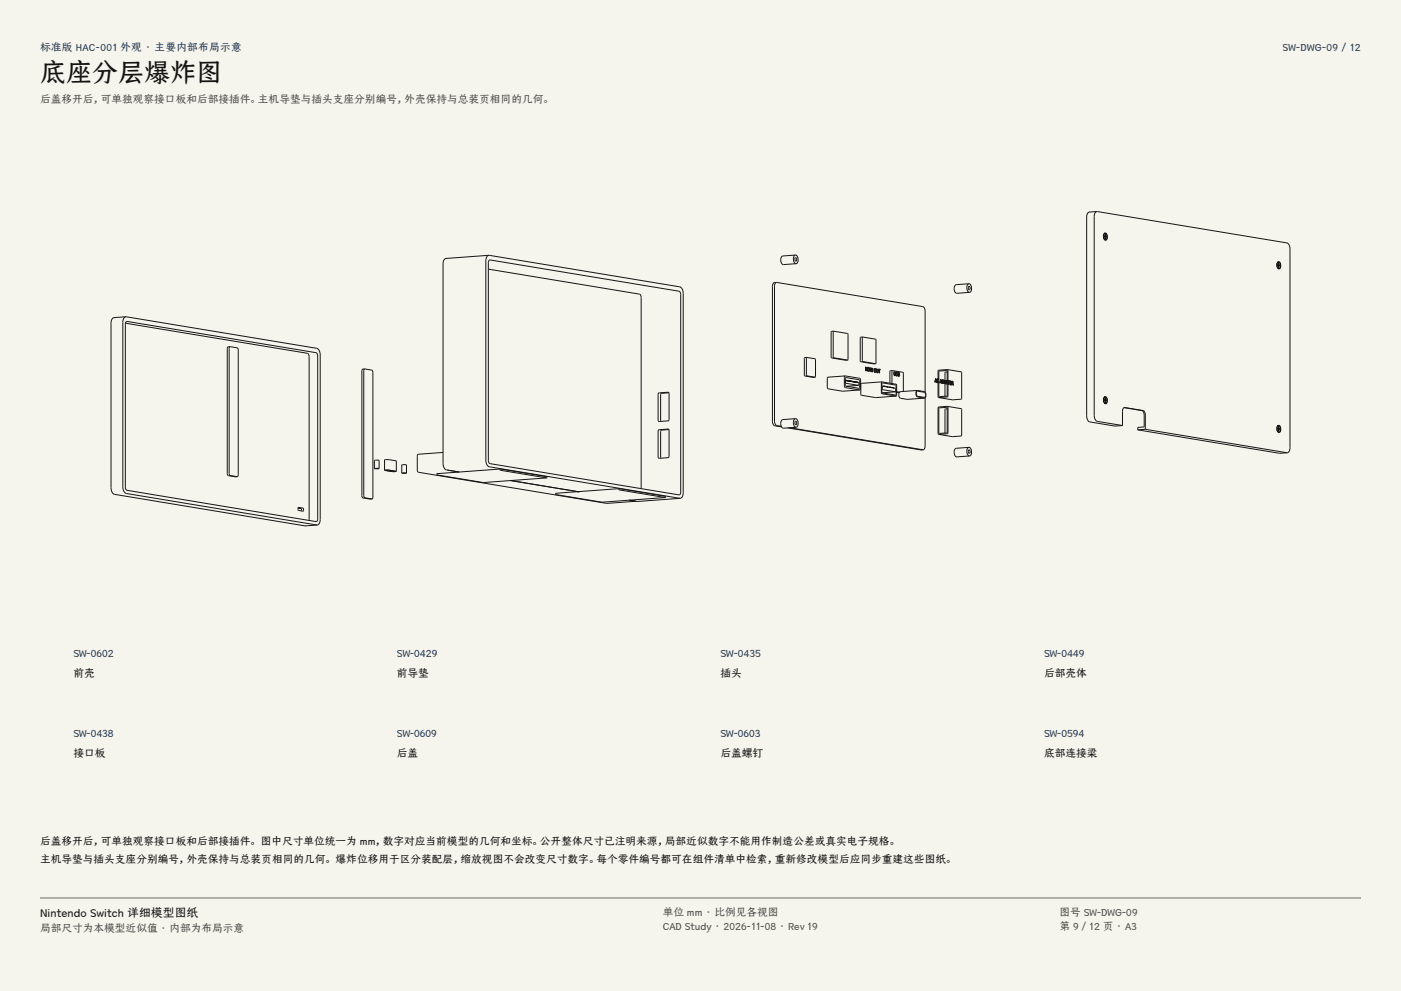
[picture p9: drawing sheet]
<svg xmlns="http://www.w3.org/2000/svg" width="420mm" height="297mm" viewBox="0 0 420 297" stroke-linecap="round" stroke-linejoin="round" font-family="sans-serif">
<g fill="#f5f4ed">
<path d="M0 0h420v297h-420z"/>
<path d="M12 12h396v275h-396z"/>
</g>
<g fill="none" stroke="#141413" stroke-width=".3">
<path d="M133.7 77.5a1.4 1.4 0 0 0-.9 1.6l.1 60.3a1.61 1.61 0 0 0 .9 1.4l3.9 .7M133.7 77.5h.1M146.5 76.5l57.3 9.5a1.83 1.83 0 0 1 1 2v60.2a1.21 1.21 0 0 1-.9 1.1M146.5 76.5a1.4 1.4 0 0 0-.9 1.7l.1 60.3a1.61 1.61 0 0 0 1 1.4l57.2 9.4M146.5 76.5l-12.8 1M146.7 78l57.1 9.4 .3 .9v59.2l-.3 .7-57.1-9.4-.3-.9v-59.2zM238.4 77.3h.3l.1 .3-.2 .7-.3-.3zM238.5 76.4l-3.8 .3a1.53 1.53 0 0 0 .2 2.6l3.8-.3M238.5 76.4a1.53 1.53 0 0 0 .2 2.6M238.5 76.4a1.52 1.52 0 0 1 .2 2.6M326.6 63.6l-.7 .6-.1 .9v60.1l.3 .8 .6 .4 7.5 1.3 2.3-.2M326.6 63.6h.1"/>
<path d="M328.8 63.4l57 9.4 .5 .4 .4 1.4v59.6l-.1 .9-.7 .6M328.8 63.4l-.5 .3-.3 1.2 .1 60.1 .3 .9 .5 .4 7.6 1.2M328.8 63.4l-2.2 .2M330.8 70.8a.94 .94 0 0 0 .6 1.1M330.9 70.7v.2l.5 .1M330.9 70.7l.4 .1M330.9 70.8l.8 .1M331.1 69.9h.1M331.1 69.9l.2-.1a1.27 1.27 0 0 1 .2 2.2 1.33 1.33 0 0 1-.4-2.1zM331.2 70.9l.1 .1M331.2 71.9h.1M331.3 69.9l-.4 .3-.1 .6"/>
<path d="M331.3 69.9a1.17 1.17 0 0 1 .1 2M331.3 69.9h-.2M331.4 70.1v.7M331.4 70.1v1.6v-.7M331.4 70.1l-.1 1.6M331.4 70.8l-.2 .2M331.4 70.8l.4 .1M331.4 71.9h-.2M331.7 70.9v.2M331.8 70.9v.2l-.4-.1M331.8 70.9h-.1M382.9 79.3v.2l.5 .1"/>
<path d="M382.9 79.3l.4 .1M382.9 79.4l.8 .1M383.1 78.5h.1M383.1 78.5l.2-.1a1.27 1.27 0 0 1 .1 2.2 1.33 1.33 0 0 1-.3-2.1zM383.2 79.5h.1M383.2 79.5l.1 .1M383.3 79.6h.1M383.3 78.5a1.16 1.16 0 0 0 .1 2M383.3 78.5a1.17 1.17 0 0 1 .1 2M383.3 78.5h-.2M383.3 78.7l.1 .7M383.3 78.7v1.6"/>
<path d="M383.3 78.7h.1M383.4 79.6l-.1 .7M383.4 79.4h-.2v.2M383.4 79.4l.4 .1M383.7 79.5v.2M383.8 79.5v.2l-.4-.1M383.8 79.5h-.1M34.2 95.2a1.4 1.4 0 0 0-.9 1.7v49.8a1.61 1.61 0 0 0 1 1.5l57.3 9.4M34.2 95.2h.1M37.6 96.9l54.8 9.1 .3 .9-.1 49.1M37.7 94.9l57.3 9.5a1.83 1.83 0 0 1 1 2v49.8a1.21 1.21 0 0 1-.9 1.1M37.7 94.9a1.4 1.4 0 0 0-.9 1.7l.1 49.9a1.61 1.61 0 0 0 .9 1.4l57.3 9.4"/>
<path d="M37.7 94.9l-3.5 .3M37.8 96.4l57.1 9.4 .3 .9v48.8l-.2 .7-57.1-9.4-.3-.9v-48.7zM146.4 80.7l45.3 7.4 .4 .4 .1 57.9M232.2 84.7a1 1 0 0 0-.6 1.1v40.5a1.3 1.3 0 0 0 .7 1.3l2 .3M232.2 84.7h.1M232.8 84.6l43.8 7.3a1.3 1.3 0 0 1 .7 1.3v24.3M232.8 84.6a1 1 0 0 0-.6 1.2v40.4a1.3 1.3 0 0 0 .7 1.3l1.3 .3M232.8 84.6l-.6 .1M249.3 99.3l-.1 7.9 4.3 .8M249.3 99.3h.1M249.9 99.3l4.3 .7-.1 7.9M249.9 99.3l-.1 7.8 4.3 .8"/>
<path d="M249.9 99.3h-.6M290.4 85.9h.3l.1 .3-.2 .7-.3-.3zM290.5 85l-3.8 .3a1.53 1.53 0 0 0 .2 2.6l3.7-.3M290.5 85a1.53 1.53 0 0 0 .1 2.6M290.5 85a1.52 1.52 0 0 1 .1 2.6M383.2 80.5h.1M383.4 80.5h-.2M68.4 103.9l-.3 .6v37.4l.4 .7 2.1 .3M68.4 103.9h.1M69 103.9l2.1 .3 .3 .7v37.4l-.3 .6M69 103.9l-.3 .6v37.3l.3 .7 2.1 .4M69 103.9h-.6"/>
<path d="M108.8 110.6l-.3 .6v37.4l.3 .6 2.1 .4M108.8 110.6h.1M109.3 110.6l2.1 .3 .4 .7v37.4l-.3 .5M109.3 110.6l-.2 .5v37.4l.3 .7 2.1 .3M109.3 110.6h-.5M197.4 117.8l2.9-.3 .2 .2 .1 8-.3 .4-2.7 .2-.3-.2zM200.5 117.7l-2.1 .2-.3 .2v8.2M241.2 107.2v5.4l2.5 .5M241.2 107.2h.1M241.9 107.1l-.1 5.5 2.5 .4M241.9 107.1h.1M241.9 107.1l-.7 .1"/>
<path d="M241.9 107.1l2.5 .5v5.4M243.8 113.1h-.1M244.3 113h.1M244.4 113l-.7 .1M248.2 113l-.2 .5 .1 2.9 4.5 .9M248.2 113h.1M252.7 117.2l-.1 .1M253.4 112.7l-.3 .4 .2 3 4.4 .8M253.4 112.7h.1M253.4 112.7l-5.2 .3M253.4 112.7l4.5 .8 .1 2.9-.2 .5M253.5 114h.1"/>
<path d="M253.5 114h-.1M253.5 114l3.9 .7v.8M253.5 108h.1M253.5 113.1v2.6l4.1 .7M253.5 113.1h.1M253.5 114.1v.8l3.9 .6M253.5 114.1h.1M253.5 113.1l4.1 .7v2.6M253.6 114h.1M253.7 114h.1M253.7 114l-.3 .1M253.8 114h.1"/>
<path d="M253.8 114.1h.1M253.9 114v.1M253.9 114.1h.1M253.9 114h.1M253.9 114h-.1M254 114.1h.1M254 114v.1M254.1 114.1h.1M254.1 114.1h-.5M254.1 107.9l-.6 .1M254.2 114.1h.1M254.3 114.1h.1"/>
<path d="M254.3 114.1h-.3M254.4 114.1h.1M254.4 114.2h.1M254.5 114.1v.1M254.5 114.2h.1M254.5 114.1h.1M254.5 114.1h-.1M254.5 114.1l.1 .1M254.6 114.2h.1M254.7 114.2h.1M254.7 114.2h-.5M254.8 114.2h.1"/>
<path d="M254.9 114.2h.1M254.9 114.2h-.3M255 114.2h.1M255 114.3h.1M255 114.2v.1M255.1 114.2v.1M255.1 114.3h.1M255.1 114.2h.1M255.1 114.2h-.1M255.1 114.2l.1 .1M255.2 114.3h.1M255.3 114.3h.1"/>
<path d="M255.3 114.3h-.5M255.4 114.3h.1M255.5 114.3h.1M255.5 114.3h-.3M255.5 114.3l.1 .1M255.6 114.3h.1M255.6 114.4h.1M255.7 114.3v.1M255.7 114.4h.1M255.7 114.3h.1M255.7 114.3h-.1M255.8 114.4h.1"/>
<path d="M255.8 114.3v.1M255.9 114.4h.1M255.9 114.4h-.5M256 114.4h.1M256.1 114.4h.1M256.1 114.5h.1M256.2 114.4h.1M256.2 114.5h.1M256.2 114.4v.1M256.3 114.4v.1M256.3 114.5h.1M256.3 114.4h.1"/>
<path d="M256.3 114.4h-.5M256.3 114.4l.1 .1M256.4 114.5h.1M256.5 114.5h.1M256.6 114.5h.1M256.5 114.5h-.2M256.7 114.5h.1M256.8 114.6h.1M256.8 114.5h.1M256.8 114.5h-.2M256.8 114.5v.1M257 114.5v.1"/>
<path d="M257 114.6h.1M257 114.5h.1M257 114.5h-.5M257.2 114.6h.1M257.2 114.6h-.3M257.2 114.6h-.1M257.4 115.5h.1M257.4 115.5l-3.6 .3M257.6 116.4h.1M257.7 116.9h.1M257.8 116.9l-5.2 .4M258 101.1l-.1 7.2 4 .7"/>
<path d="M258 101.1h.1M258.2 114.9l-.1 3.5 4.4 .8M258.2 114.9h.1M258.6 101l-.1 7.3 4 .7M258.6 101h.1M258.6 101l-.6 .1M258.6 101l4 .7-.1 7.3M259.5 111.1h.1M259.5 110l.1 .4 .3 .1v-.5M259.5 110h.1M259.5 110v1.1M259.6 111.1h.1"/>
<path d="M259.9 111.2h.1M259.9 110.6v.6M259.9 110l.1 1.2M259.9 110.6h-.3v.5M259.9 110v.5M260 111.2h.1M260.1 111.2l.3 .1M260.1 110.1a.66 .66 0 0 1 .6 .5 .66 .66 0 0 1-.3 .7M260.1 111.2h.1M260.1 110.1h.1M260.1 110.1v1.1M260.2 110.2a.46 .46 0 0 1 .4 .5 .46 .46 0 0 1-.4 .4z"/>
<path d="M260.3 111.1h.1M260.4 111.3h.1M260.8 111.3h.1M260.8 110.2l.3 .8 .2-.7M260.8 110.2h.1M260.8 110.2v1.1M260.9 111.3h.1M261.1 111.2h.1M261.1 111.2l-.2-.9v1M261.2 111.2h.1M261.2 111.2l.1-.8v1M261.3 110.3l.1 1.1"/>
<path d="M261.3 110.3h.1M261.3 111.4h.1M261.4 111.4h.1M261.6 111.5h.1M261.6 110.3l.1 1.2M261.6 110.3h.1M261.6 110.3v1.2M261.7 111.5h.1M261.9 109h.1M262.3 110.4l-.1 .1a.75 .75 0 0 0 .2 1.1M262.3 110.4h.1a.79 .79 0 0 1 0 1.2M262.3 110.4h.1"/>
<path d="M262.3 110.5h.1M262.4 110.5h.1M262.4 110.5l-.2 .5 .2 .5M262.4 110.5l.2 .6-.2 .4M262.4 111.5h.1M262.4 111.6h.1M262.5 109h.1M262.5 109h-.6M262.5 119.2h.1M262.8 110.5l.3 1.1M262.8 110.5v.9l.2 .3M262.8 110.5h.1"/>
<path d="M263 111.7h.1M263.1 111.6h.1M263.1 111.7h.1M263.2 110.6l-.1 1M263.2 110.6l.7 .2M263.2 110.6h.1M263.3 110.6l-.2 1.1M263.4 110.7l.2 .1M263.4 110.6h.1M263.4 110.7h.1M263.4 110.6v.1M263.6 111.8h.1"/>
<path d="M263.6 110.8h.1M263.6 110.8v1M263.7 111.8h.1M263.9 110.8h-.2v1M263.9 110.8h.1M264.3 114.4v3.5l4.4 .8M264.3 114.4h.1M264.3 114.4l-6.1 .5M264.4 114.4l4.4 .9-.1 3.4M264.4 114.8l4.2 .6v3l-4.1-.7zM264.5 115.7v1.1l4 .6M264.5 115.7h.1"/>
<path d="M264.5 115.7h-.1M264.5 115.7l4 .7v1M265.1 115.7v.1M265.1 115.8h.1M265.1 115.7h.1M265.1 115.7h-.5M265.1 115.7h.2M265.3 115.8h.1M265.3 115.8h-.1M266 115.9l.2 .1M266 115.9h.1M266 115.9h-.5"/>
<path d="M266.2 115.9h.1M266.2 116h.1M266.8 116v.1M266.8 116.1h.1M266.8 116h.1M266.8 116h-.5M266.8 116l.3 .1M266.9 111.1l-.1 3.7M266.9 111.1h.1M267 116.1h.1M267 116.1h-.1M267.5 111.1l3.3 .6v5.6"/>
<path d="M267.5 111.1l-.1 3.8M267.5 111.1h-.6M267.7 116.1v.1M267.7 116.2h.1M267.7 116.1h.1M267.7 116.1l-.5 .1M267.7 116.1l.2 .1M267.9 116.2h.1M267.9 116.2l-.2 .1M268 111.4l.3 1.1M268 111.4v.9l.3 .3M268 111.4h.1"/>
<path d="M268.3 112.6h.1M268.4 112.4l-.1 .1M268.4 111.4v1M268.4 111.4l.1 1-.2 .2M268.5 117.4h.1M268.5 117.4l-4.1 .3M268.6 118.4h.1M268.6 112.6h.1M268.6 112.6h.2M268.6 112.4v.2M268.7 118.7l-6.2 .5M268.7 112.6l.2 .1"/>
<path d="M268.8 117.5l.8 .2M268.8 117.4l.8 .1M268.8 111.5l-.1 .6a.25 .25 0 0 1 .4 .1 .25 .25 0 0 1-.1 .3 .25 .25 0 0 1-.4-.1M268.8 111.5l.3 .2M268.8 111.5h.1M268.9 112.7h.1M269.1 111.7h-.4l.4 .6-.2 .4M269.1 111.7h.1M269.2 112.7l.3 .1M269.2 111.6l.4 .2-.1 1M269.2 111.6h.1M269.2 112.7h.1"/>
<path d="M269.2 111.6v1.1M269.3 112.2l.3 .1-.1 .3h-.2zM269.3 111.7l.2 .1v.3h-.2zM269.5 112.8h.1M269.9 117.4a1.26 1.26 0 0 0 0 2l2.1 .3M269.9 117.4h.1M272.1 119.7h-.1M274.9 117.3l2.2 .3a.95 .95 0 0 1 0 1.5l-2.2-.5-.2-.6zM275 117l2.1 .3a1.27 1.27 0 0 1 .1 2M275 117a1.26 1.26 0 0 0 .1 2l2.1 .3M275 117l-5.1 .4M275 117.2h.1"/>
<path d="M277.2 119.3l-5.2 .4M277.3 119.2v14.5a1 1 0 0 1-.6 1.1M280.3 114.5l.1 .1M280.3 114.5h.1M280.4 114.6h-.1M280.5 113.4h.1M280.5 113.4l.4 1.2M280.5 113.4l-.2 1.1M280.6 113.6l.1 .6h-.3zM280.7 114.3l.1 .3M280.7 114.3h.1M280.7 114.3h-.3v.3"/>
<path d="M280.8 114.6h.1M280.9 114.6h-.1M281.1 113.5l-.1 .1a.83 .83 0 0 0 .2 1.1M281.2 113.5h.1M281.2 113.5h-.1M281.2 113.7h.1M281.2 113.7l-.2 .4 .2 .5M281.2 114.7h.1M281.2 113.7l.2 .1M281.2 113.5l.2 .2M281.2 114.7v4.2l.2 .3M281.2 113.7v.9"/>
<path d="M281.3 114.7h.1M281.4 119.2h.1M281.4 119.2l4.1 .6M281.4 114.5l-.2 .1M281.4 114.6l-.1 .1M281.4 114.5h.1M281.4 113.8h.1M281.5 118.9h.1M281.7 114.8h.1M281.8 114.8h.1M282 113.7h.1M282 113.7l.3 1.2"/>
<path d="M282 113.7l-.3 1.1M282 113.8l.2 .6h-.3zM282.2 114.6v.3M282.2 114.6h.1M282.2 114.6l-.3-.1-.1 .3M282.2 114.9h.1M282.3 114.9h.1M282.4 114.9h.3M282.4 113.8a.66 .66 0 0 1 .6 .5 .66 .66 0 0 1-.3 .6M282.4 113.8h.1M282.4 114.9h.1M282.4 113.8v1.1"/>
<path d="M282.6 113.9l.3 .5M282.6 113.9l-.1 .9h.2M282.7 114.9h.1M282.9 114.4l-.2 .4M283 115h.1M283.1 115h.1M283.3 113.9l.3 1.2M283.3 113.9h.1M283.3 113.9l-.3 1.1M283.3 118.7h.1M283.3 114.1v.5M283.3 114.8v3.9"/>
<path d="M283.3 114.1l.1 .5h-.2zM283.4 114.8l.1 .3M283.5 114.8h-.1M283.5 114.8l-.3-.1-.1 .3M283.5 115.1h.1M283.6 115.1h.1M283.7 115.1h.1M283.7 114a.4 .4 0 0 1 .4 .2 .4 .4 0 0 1-.2 .5M283.7 114h.1M283.7 114v1.1M283.8 115.1h.1M283.8 111h.1"/>
<path d="M283.8 111l-2.4 .4 .1 7.5M283.9 111l.1 3M283.9 114.7h-.1v.4M283.9 114.7h.1M284 110.8h.1M284 110.8l-2.7 .2-.1 2.5M284 114.7l-.1 4-2.3 .2M284 111.5l-.7 .1v2.3M284 114.2v.3M284 114.2l-.2-.1v.4h.2M284 114.2v.2M284 110.8l.2 .2v3"/>
<path d="M284 110.8l4.1 .6M284 114.4v.1M284.1 114.2h.3M284.1 114l.6 .3M284.1 114h.1M284.1 114.2h.1M284.1 114v.2M284.2 114.2v4.6l-2.8 .4M284.4 115.2h.1M284.4 114.2h.1M284.4 114.2v1M284.5 115.2h-.1"/>
<path d="M284.7 114.3h.1M284.7 114.3l-.2-.1v1M284.8 115.3l.4 .1M284.8 114.1l.4 .2M284.8 114.1v1.2M285.2 114.8h.1M285.2 114.8h-.3v.4l.3 .2M285.2 114.3h.1M285.2 114.3h-.3v.3l.3 .2M285.2 115.4h.1M285.3 115.4h.1M285.3 114.2a.44 .44 0 0 1 .4 .7l.1 .6"/>
<path d="M285.3 114.2h.1M285.3 114.2v1.2M285.4 115.4h.1M285.5 119.8h.1M285.5 114.9l.1 .2M285.5 114.9l-.1 .5M285.5 114.8h.1M285.6 114.8h-.1M285.6 114.8l-.2-.4 .1 .4M285.6 115.1l.1 .4M285.6 115.1h.1M285.7 115.5h.1"/>
<path d="M285.8 115.5h.1M288.1 111.4h.1M288.1 111.4l.2 .3v7.8l-2.8 .3M330.8 119.9a.94 .94 0 0 0 .6 1M331.1 119h.1M331.1 119l.2-.1a1.27 1.27 0 0 1 .2 2.1 1.33 1.33 0 0 1-.4-2zM331.1 118.9l.1 .1M331.2 119.9h.1M331.3 119l-.4 .2-.1 .7M331.3 119a1.17 1.17 0 0 1 .1 1.9M331.3 119h-.2M331.3 119.1l.1 1.7v-.7"/>
<path d="M331.3 119.1h.1M331.3 119.2h.1M331.3 119.2v1.5M331.4 119.1v.7l-.2 .2M331.4 119.1l-.1 .1M331.8 119.9l-.9-.1v.2h.4M331.8 119.9v.2h-.4M331.8 119.9l-.1 .2M125.4 136.1l-.3 .6v4.2l.3 .6 56.5 9.4M125.4 136.1h.1M132.8 135.6l-7.4 .5M197.4 128.8l2.9-.2 .2 .2 .1 8-.3 .4-2.7 .2-.3-.2z"/>
<path d="M200.5 128.7l-2.1 .2-.3 .2v8.2M236.1 128.2l40 6.6M236.8 128.2l39.9 6.6M238.4 126.3h.3l.1 .3-.2 .7-.3-.3zM238.5 125.5l-3.8 .3a1.53 1.53 0 0 0 .2 2.5l3.8-.2M238.5 125.5a1.53 1.53 0 0 0 .2 2.6M238.5 125.5a1.52 1.52 0 0 1 .2 2.6M276.2 134.8h-.1M276.7 134.8h-.6M281.4 130.2h.1M281.4 130.2l4.1 .7M281.5 129.9h.1"/>
<path d="M283.8 122.1h.1M283.8 122.1l-2.4 .3 .1 7.5M283.9 122.1l.1 7.5-2.4 .3M284 121.8l-2.8 .3v7.8l.2 .3M284 121.8h.1M284 122.5l-.7 .2v7.1M284 121.8l.2 .2v7.8l-2.8 .4M284 121.8l4.1 .7M285.5 130.8v.1M288.1 122.5h.1M288.1 122.5l.2 .2v7.8l-2.8 .4M290.4 134.9h.3l.1 .3-.2 .7-.3-.3z"/>
<path d="M290.5 134.1l-3.8 .3a1.53 1.53 0 0 0 .2 2.5l3.7-.2M290.5 134.1a1.53 1.53 0 0 0 .1 2.6M290.5 134.1a1.52 1.52 0 0 1 .1 2.6M331.2 120.9h.1M331.3 120.9h-.1M331.3 120.9v.1M331.4 120.1h-.1M331.4 120.9h-.2M336.5 127.5v-4.3a.8 .8 0 0 1 .7-1.1l5.5 .9a1.3 1.3 0 0 1 .6 1.4v4.3M336.9 122.2l5.4 .9a1.3 1.3 0 0 1 .7 1.3v3.6l-1.9 .1v.7M341.1 128.8l42.6 7.1M343.3 128.7l42.6 7"/>
<path d="M343.3 128.7l-2.2 .1M383.1 127.6h.1M383.1 127.6l.2-.1a1.27 1.27 0 0 1 .1 2.1 1.33 1.33 0 0 1-.3-2zM383.1 127.5v.1M383.2 128.5h.1M383.2 129.5l.1 .1M383.2 129.5h.1M383.3 128.5h.1M383.3 127.6a1.16 1.16 0 0 0 .1 1.9M383.3 127.6a1.17 1.17 0 0 1 .1 1.9M383.3 127.6h-.2M383.3 127.8h.1"/>
<path d="M383.3 128.7h.1M383.4 127.7v.7l-.5 .2v-.2l.9 .1M383.4 127.7v1.7v-.7M383.4 128.7h-.1M383.4 127.7l-.1 .1M383.4 129.5h-.2M383.8 135.8l-.1 .1M383.8 128.5v.2h-.4M383.8 128.5l-.1 .2M385.9 135.7l-2.2 .2M70.6 142.9h.1M71.1 142.9h-.5"/>
<path d="M89.4 152.3l.9 .1v.7M89.4 152.1l1.5 .2 .1 .9-1.5-.2zM89.9 152.4h.1M90.3 153.1h.1M90.9 153.2h.1M91.7 157.6h-.1M95.1 157.3l-3.5 .3M111 149.6h-.1M111.5 149.5l-.6 .1M112.2 140.4h1.5M112.2 140.4v-2.4l.7-.1 .8 .1v2.4M115.3 140.9v-3.1l1.1-.1 2.4 .4v3.2"/>
<path d="M115.3 140.9l3.1 .4M115.7 140.9h-.4M115.7 140.9h1M115.7 140.9h-.1l2 .4h1.2M115.7 140.9l3.1 .4M118.5 141.2l-.2 .1M120.4 141.8h1.5M120.4 141.8v-2.5h.7h.8v2.5M131 142v.3l13.9 2.3M131 142h.1M134.1 140.9h.1M144.9 144.6h.1"/>
<path d="M150 140.6v.3l13.9 2.3M150 140.6h.1M150 140.6l-19 1.4M150 140.6l13.9 2.3v.3M153.1 144l20.6 3.4M163.9 143.2h.1M163.9 143.2l-19 1.4M166.6 147.8v.4l13.9 2.3M166.6 147.8h.1M180.5 150.5h.1M181.9 150.9h.1M182 150.9h-.1"/>
<path d="M185.6 146.4v.4l13.8 2.3M185.6 146.4h.1M185.6 146.4l-19 1.4M185.6 146.4l13.8 2.3 .1 .4M188.7 149.9l2.4 .4M190.6 150.2h.1M190.6 150.2l-8.7 .7M191.2 150.3h-.1M199.4 149.1h.1M199.5 149.1l-19 1.4M203.9 149.3l-12.8 1"/>
</g>
<path d="M12 269.3h396zM12 269h396v.3h-396z" fill-rule="evenodd" fill="#504e49"/>
<text font-size="7.8" fill="#141413" x="12" y="24.7">底座分层爆炸图</text>
<text font-size="3.5" fill="#141413" x="12" y="274.9">Nintendo Switch 详细模型图纸</text>
<g font-size="3.2" fill="#1b365d">
<text x="12" y="15.3">标准版 HAC-001 外观 · 主要内部布局示意</text>
<text x="384.4" y="15.3">SW-DWG-09 / 12</text>
<text x="22" y="197">SW-0602</text>
<text x="119" y="197">SW-0429</text>
<text x="216" y="197">SW-0435</text>
<text x="313" y="197">SW-0449</text>
<text x="22" y="221">SW-0438</text>
<text x="119" y="221">SW-0609</text>
<text x="216" y="221">SW-0603</text>
<text x="313" y="221">SW-0594</text>
</g>
<g font-size="3.2" fill="#504e49">
<text x="12" y="30.9">后盖移开后，可单独观察接口板和后部接插件。主机导垫与插头支座分别编号，外壳保持与总装页相同的几何。</text>
<text x="198.7" y="274.5">单位 mm · 比例见各视图</text>
<text x="317.6" y="274.5">图号 SW-DWG-09</text>
<text x="12" y="279.3">局部尺寸为本模型近似值 · 内部为布局示意</text>
<text x="198.7" y="278.8">CAD Study · 2026-11-08 · Rev 19</text>
<text x="317.6" y="278.8">第 9 / 12 页 · A3</text>
</g>
<g font-size="3.2" fill="#141413">
<text x="22" y="203">前壳</text>
<text x="119" y="203">前导垫</text>
<text x="216" y="203">插头</text>
<text x="313" y="203">后部壳体</text>
<text x="22" y="227">接口板</text>
<text x="119" y="227">后盖</text>
<text x="216" y="227">后盖螺钉</text>
<text x="313" y="227">底部连接梁</text>
<text x="12" y="253.3">后盖移开后，可单独观察接口板和后部接插件。 图中尺寸单位统一为 mm，数字对应当前模型的几何和坐标。公开整体尺寸已注明来源，局部近似数字不能用作制造公差或真实电子规格。</text>
<text x="12" y="258.6">主机导垫与插头支座分别编号，外壳保持与总装页相同的几何。 爆炸位移用于区分装配层，缩放视图不会改变尺寸数字。每个零件编号都可在组件清单中检索，重新修改模型后应同步重建这些图纸。</text>
</g>
</svg>
